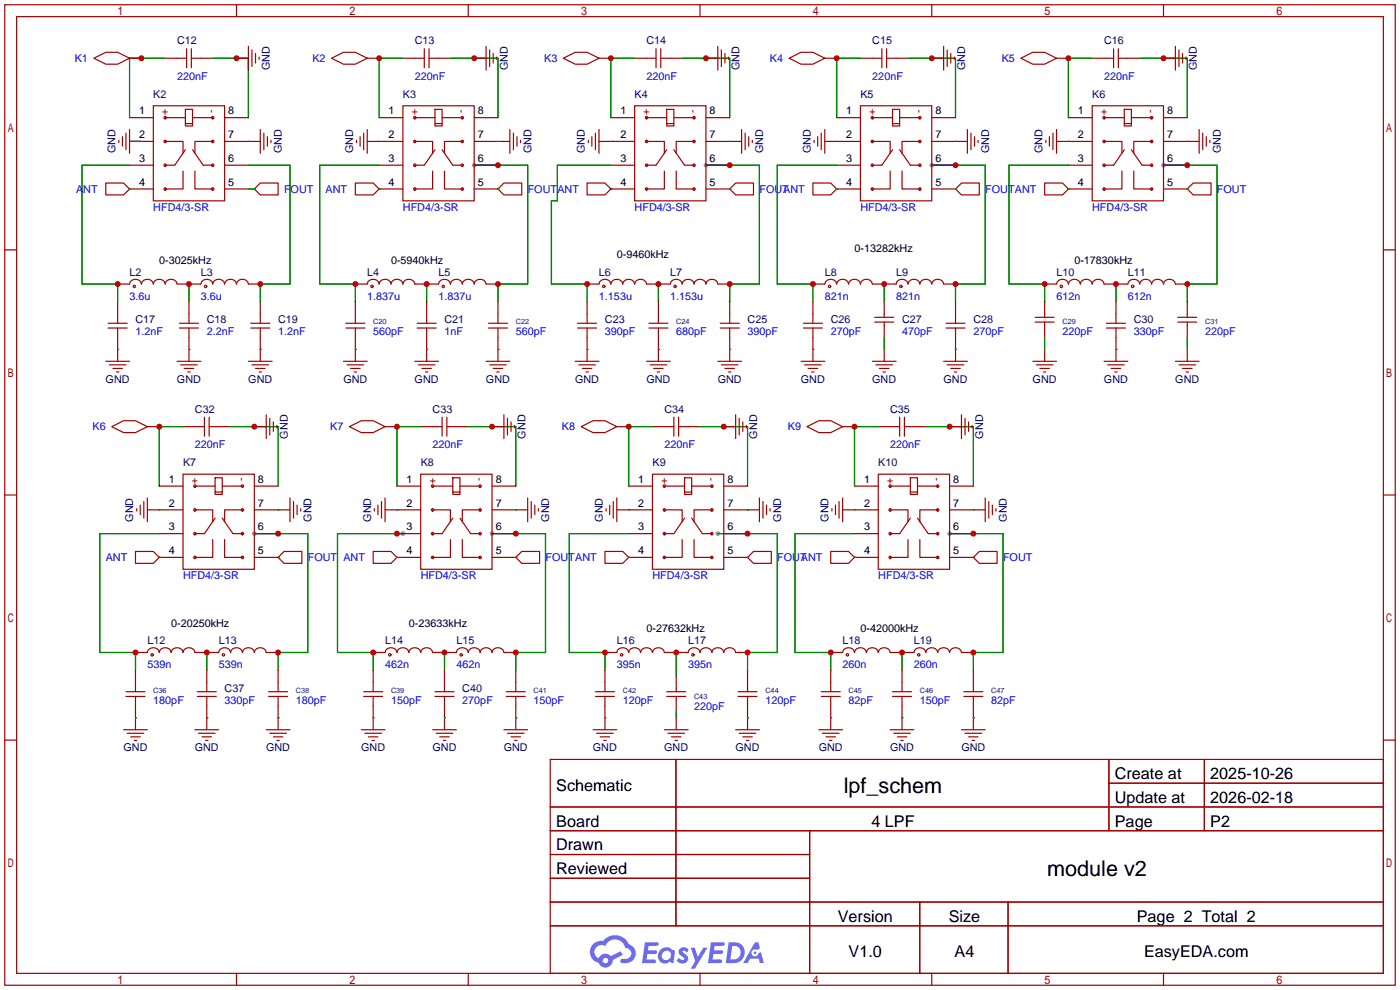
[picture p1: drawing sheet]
<svg xmlns="http://www.w3.org/2000/svg" width="299mm" height="212mm" viewBox="0 0 299 212" stroke-linecap="round" stroke-linejoin="round" font-family="sans-serif">
<g fill="#999">
<circle cx="101.3" cy="35.3" r=".51"/>
<circle cx="150.9" cy="35.3" r=".51"/>
<circle cx="199.1" cy="35.3" r=".51"/>
<circle cx="248.7" cy="35.3" r=".51"/>
<circle cx="54.4" cy="114" r=".51"/>
<circle cx="105.2" cy="114" r=".51"/>
<circle cx="86.1" cy="114" r=".51"/>
<circle cx="153.4" cy="114" r=".51"/>
<circle cx="202.9" cy="114" r=".51"/>
</g>
<g fill="none" stroke="#a10000" stroke-width=".25">
<path d="M1 1h297.2v209.6h-297.2zM3.6 3.6h292.1v204.4h-292.1zM50.5 1v2.6M100.1 1v2.6M149.6 1v2.6M199.1 1v2.6M248.7 1v2.6M1 53.4h2.6M295.7 53.4h2.5M1 105.8h2.6M295.7 105.8h2.5M1 158.2h2.6"/>
<path d="M295.7 158.2h2.5M117.6 162.3h178.1v45.7h-178.1zM117.6 172.5h178.1M117.6 177.5h178.1M144.5 162.3v35.6M173 177.5v30.5M237 162.3v15.2M237 167.4h58.7M257.4 162.3v15.2M117.6 182.6h55.4M117.6 192.8h178.1M117.6 187.7h55.4"/>
<path d="M117.6 197.9h178.1M196.6 192.8v15.2M215.4 192.8v15.2M50.5 208v2.6M100.1 208v2.6M149.6 208v2.6M199.1 208v2.6M248.7 208v2.6"/>
</g>
<g fill="#5487ff">
<path d="M145.3 202.7a1.3 1.3 0 0 1 1.9 .3l-.4 .6a.54 .54 0 0 0-.9-.2l.1 .2a1.34 1.34 0 0 1 .9 1.8 1.47 1.47 0 0 1-2.3-.1l.5-.6 .8 .5a.31 .31 0 0 0 .4-.3 .31 .31 0 0 0-.3-.4 1.12 1.12 0 0 1-.7-1.8z"/>
<path d="M147.6 202.5h.9l.6 2 1.2-2h.9l-2.7 4.6h-.9l1-1.7z"/>
<path d="M137.8 201.4h1.7a1.31 1.31 0 0 1 1.2 .2 .4 .4 0 0 1-.3 .5l-1.8 .1-.1 .9h1.6a.4 .4 0 0 1 .4 .4 .4 .4 0 0 1-.5 .4h-1.6l-.2 1.2h1.4a.46 .46 0 0 1 .5 0 .46 .46 0 0 1 .1 .5l-.4 .2h-2.6z"/>
<path d="M151.9 201.4h1.7a1.32 1.32 0 0 1 1.2 .2 .39 .39 0 0 1-.3 .5l-1.8 .1-.1 .9h1.6a.4 .4 0 0 1 .4 .4 .4 .4 0 0 1-.4 .4h-1.7l-.2 1.2h1.4a.46 .46 0 0 1 .5 0 .46 .46 0 0 1 .1 .5l-.4 .2h-2.6z"/>
<path d="M161.3 201.4h.8l.3 1.3-.6 .4a.75 .75 0 0 0-1.1 .3 .75 .75 0 0 0 .5 1 .75 .75 0 0 0 .9-.7l.5-.2 .6 2.3h-.8l-.3-.9h-1.8l-.5 .9h-1z"/>
<path d="M155.7 201.4l-.6 4.4h1.5a2.27 2.27 0 0 0 2.6-2.2 2.27 2.27 0 0 0-2.7-2.2zM156.5 202.1a1.5 1.5 0 0 1 1.8 1.6 1.5 1.5 0 0 1-1.9 1.4h-.3z"/>
<path d="M141.2 203a1.6 1.6 0 0 0-.3 2.3 1.6 1.6 0 0 0 2.3 .2l.7 .3 .3-2.4-.1-.3-.5-.1a1.58 1.58 0 0 0-2.4 0zM141.8 203.5a.98 .98 0 0 1 1.6 .4 .98 .98 0 0 1-1.1 1.3 .94 .94 0 0 1-.9-.7 .94 .94 0 0 1 .4-1z"/>
<path d="M126.8 201.8a2.37 2.37 0 0 0 1.1 4 1.54 1.54 0 0 0 1.8 1 1.54 1.54 0 0 0 1.2-1.6l2.2-1.1-.5-.8-2 1a1.57 1.57 0 0 0-2.7 .5 1.5 1.5 0 0 1-.7-2.1 1.5 1.5 0 0 1 2.2-.5 2.23 2.23 0 0 1 2.3-1.4 2.23 2.23 0 0 1 2 1.8 1.16 1.16 0 0 1 1.2 1.1 1.16 1.16 0 0 1-1.1 1.2h-.7a.47 .47 0 0 0-.5 .4 .47 .47 0 0 0 .4 .5 2.17 2.17 0 0 0 2.5-.9 2.17 2.17 0 0 0-.3-2.7l-.8-.4a3.2 3.2 0 0 0-5.5-.7l-1.1 .1zM128.8 205.3a.6 .6 0 0 1 1.2 0 .6 .6 0 0 1-1.2 0z"/>
<circle cx="161.4" cy="203.6" r=".28"/>
</g>
<g fill="none" stroke="#a10000" stroke-width=".25">
<path d="M20.1 12.4l2.5-1.2h2.5l2.6 1.2-2.6 1.3h-2.5zM27.7 12.4h2.5M35.3 12.4h4.6M39.9 10.4v4.1M40.9 12.4h4.6M40.9 10.4v4.1M50.5 12.4h2.6M53.1 9.9v5.1M53.8 10.7v3.5M54.6 11.4v2.1M55.4 12.2v.5M70.9 12.4l2.5-1.2h2.5l2.6 1.2-2.6 1.3h-2.5z"/>
<path d="M78.5 12.4h2.5M86.1 12.4h4.6M90.7 10.4v4.1M91.7 12.4h4.6M91.7 10.4v4.1M101.3 12.4h2.6M103.9 9.9v5.1M104.6 10.7v3.5M105.4 11.4v2.1M106.2 12.2v.5M120.4 12.4l2.5-1.2h2.6l2.5 1.2-2.5 1.3h-2.6zM128 12.4h2.6"/>
<path d="M135.6 12.4h4.6M140.2 10.4v4.1M141.2 12.4h4.6M141.2 10.4v4.1M150.9 12.4h2.5M153.4 9.9v5.1M154.2 10.7v3.5M154.9 11.4v2.1M155.7 12.2v.5M168.7 12.4l2.5-1.2h2.5l2.6 1.2-2.6 1.3h-2.5zM176.3 12.4h2.5M183.9 12.4h4.6"/>
<path d="M188.5 10.4v4.1M189.5 12.4h4.6M189.5 10.4v4.1M199.1 12.4h2.6M201.7 9.9v5.1M202.4 10.7v3.5M203.2 11.4v2.1M204 12.2v.5M218.2 12.4l2.5-1.2h2.6l2.5 1.2-2.5 1.3h-2.6zM225.8 12.4h2.5M233.4 12.4h4.6M238 10.4v4.1"/>
<path d="M239 12.4h4.6M239 10.4v4.1M248.7 12.4h2.5M251.2 9.9v5.1M252 10.7v3.5M252.7 11.4v2.1M253.5 12.2v.5M22.6 39.1h3.8l1.3 1.3-1.3 1.3h-3.8zM25.4 30v.5M26.2 29.2v2M26.9 28.4v3.6M27.7 30.2h5.1"/>
<path d="M27.7 27.7v5.1M27.7 35.3h5.1M27.7 25.1h5.1M32.8 22.6h15.2v20.3h-15.2zM35.3 30.2h3.8v2.6M35.3 25.1h4.3M39.1 36.6v3.8h-3.8M39.6 26.4v.5h1.5v-.5M39.6 23.4h1.5v3h-1.5zM39.6 32l-2.3 3.3h-2M41.1 32l2.3 3.3h2.1M41.1 25.1h4.4"/>
<path d="M41.7 36.6v3.8h3.8M45.5 30.2h-3.8v2.6M48 30.2h7.6M48 35.3h5.1M48 25.1h5.1M55.6 39.1h3.8v2.6h-3.8l-1.2-1.3zM55.6 27.7v5.1M56.4 28.4v3.6M57.1 29.2v2M57.9 30v.5M75.9 39.1h3.9l1.2 1.3-1.2 1.3h-3.9zM76.2 30v.5"/>
<path d="M77 29.2v2M77.7 28.4v3.6M78.5 30.2h7.6M78.5 27.7v5.1M81 35.3h5.1M81 25.1h5.1M86.1 22.6h15.2v20.3h-15.2zM88.6 30.2h3.9v2.6M88.6 25.1h4.4M92.5 36.6v3.8h-3.9M93 26.4v.5h1.5v-.5M93 23.4h1.5v3h-1.5z"/>
<path d="M93 32l-2.3 3.3h-2.1M94.5 32l2.3 3.3h2M94.5 25.1h4.3M95 36.6v3.8h3.8M98.8 30.2h-3.8v2.6M101.3 30.2h7.7M101.3 35.3h5.1M101.3 25.1h5.1M107.7 39.1h3.8v2.6h-3.8l-1.3-1.3zM109 27.7v5.1M109.7 28.4v3.6M110.5 29.2v2"/>
<path d="M111.3 30v.5M125.5 39.1h3.8l1.3 1.3-1.3 1.3h-3.8zM125.7 30v.5M126.5 29.2v2M127.3 28.4v3.6M128 30.2h7.6M128 27.7v5.1M130.6 35.3h5M130.6 25.1h5M135.6 22.6h15.3v20.3h-15.3zM138.2 30.2h3.8v2.6M138.2 25.1h4.3"/>
<path d="M142 36.6v3.8h-3.8M142.5 26.4v.5h1.5v-.5M142.5 23.4h1.5v3h-1.5zM142.5 32l-2.3 3.3h-2M144 32l2.3 3.3h2M144 25.1h4.3M144.5 36.6v3.8h3.8M148.3 30.2h-3.8v2.6M150.9 30.2h7.6M150.9 35.3h5.1M150.9 25.1h5.1M157.2 39.1h3.8v2.6h-3.8l-1.2-1.3z"/>
<path d="M158.5 27.7v5.1M159.3 28.4v3.6M160 29.2v2M160.8 30v.5M173.7 39.1h3.8l1.3 1.3-1.3 1.3h-3.8zM174 30v.5M174.8 29.2v2M175.5 28.4v3.6M176.3 30.2h7.6M176.3 27.7v5.1M178.8 35.3h5.1M178.8 25.1h5.1"/>
<path d="M183.9 22.6h15.2v20.3h-15.2zM186.4 30.2h3.8v2.6M186.4 25.1h4.4M190.2 36.6v3.8h-3.8M190.8 26.4v.5h1.5v-.5M190.8 23.4h1.5v3h-1.5zM190.8 32l-2.3 3.3h-2.1M192.3 32l2.3 3.3h2M192.3 25.1h4.3M192.8 36.6v3.8h3.8M196.6 30.2h-3.8v2.6M199.1 30.2h7.7"/>
<path d="M199.1 35.3h5.1M199.1 25.1h5.1M205.5 39.1h3.8v2.6h-3.8l-1.3-1.3zM206.8 27.7v5.1M207.5 28.4v3.6M208.3 29.2v2M209 30v.5M223.3 39.1h3.8l1.2 1.3-1.2 1.3h-3.8zM223.5 30v.5M224.3 29.2v2M225 28.4v3.6M225.8 30.2h7.6"/>
<path d="M225.8 27.7v5.1M228.3 35.3h5.1M228.3 25.1h5.1M233.4 22.6h15.3v20.3h-15.3zM236 30.2h3.8v2.6M236 25.1h4.3M239.8 36.6v3.8h-3.8M240.3 26.4v.5h1.5v-.5M240.3 23.4h1.5v3h-1.5zM240.3 32l-2.3 3.3h-2M241.8 32l2.3 3.3h2M241.8 25.1h4.3"/>
<path d="M242.3 36.6v3.8h3.8M246.1 30.2h-3.8v2.6M248.7 30.2h7.6M248.7 35.3h5M248.7 25.1h5M255 39.1h3.8v2.6h-3.8l-1.3-1.3zM256.3 27.7v5.1M257 28.4v3.6M257.8 29.2v2M258.6 30v.5M27.7 40.4h.1M27.7 40.4h5.1"/>
<path d="M48 40.4h5.1M54.4 40.4h.1M81 40.4h.1M81 40.4h5.1M101.3 40.4h5.1M106.4 40.4h.1M130.6 40.4h.1M130.6 40.4h5M150.9 40.4h5.1M156 40.4h.1M178.8 40.4h.1M178.8 40.4h5.1"/>
<path d="M199.1 40.4h5.1M204.2 40.4h.1M228.3 40.4h.1M228.3 40.4h5.1M248.7 40.4h5M253.7 40.4h.1M22.6 77.2h5.1M23.1 70.1h4.1M23.1 69.1h4.1M23.4 78h3.5M24.1 78.7h2.1M24.9 79.5h.5"/>
<path d="M25.1 60.7h2.6a1.3 1.3 0 0 1 1.3-1 1.3 1.3 0 0 1 1.2 1 1.3 1.3 0 0 1 1.3-1 1.3 1.3 0 0 1 1.3 1 1.3 1.3 0 0 1 1.2-1 1.3 1.3 0 0 1 1.3 1 1.3 1.3 0 0 1 1.3-1 1.3 1.3 0 0 1 1.2 1h5.1a1.3 1.3 0 0 1 1.3-1 1.3 1.3 0 0 1 1.3 1 1.3 1.3 0 0 1 1.2-1 1.3 1.3 0 0 1 1.3 1 1.3 1.3 0 0 1 1.3-1 1.3 1.3 0 0 1 1.2 1 1.3 1.3 0 0 1 1.3-1 1.3 1.3 0 0 1 1.3 1h2.5M25.1 64.5v4.6M25.1 70.1v7.1M37.8 77.2h5.1M38.4 70.1h4M38.4 69.1h4M38.6 78h3.6M39.4 78.7h2M40.1 79.5h.5M40.4 64.5v4.6M40.4 70.1v7.1M53.1 77.2h5.1"/>
<path d="M53.6 70.1h4.1M53.6 69.1h4.1M53.8 78h3.6M54.6 78.7h2M55.4 79.5h.5M55.6 64.5v4.6M55.6 70.1v7.1M73.4 77.2h5.1M73.9 70.1h4.1M73.9 69.1h4.1M74.2 78h3.5M74.9 78.7h2.1"/>
<path d="M75.7 79.5h.5M75.9 60.7h2.6a1.3 1.3 0 0 1 1.3-1 1.3 1.3 0 0 1 1.2 1 1.3 1.3 0 0 1 1.3-1 1.3 1.3 0 0 1 1.3 1 1.3 1.3 0 0 1 1.2-1 1.3 1.3 0 0 1 1.3 1 1.3 1.3 0 0 1 1.3-1 1.3 1.3 0 0 1 1.2 1h5.1a1.3 1.3 0 0 1 1.3-1 1.3 1.3 0 0 1 1.3 1 1.3 1.3 0 0 1 1.2-1 1.3 1.3 0 0 1 1.3 1 1.3 1.3 0 0 1 1.3-1 1.3 1.3 0 0 1 1.2 1 1.3 1.3 0 0 1 1.3-1 1.3 1.3 0 0 1 1.3 1h2.5M75.9 64.5v4.6M75.9 70.1v7.1M88.6 77.2h5.1M89.2 70.1h4M89.2 69.1h4M89.4 78h3.6M90.2 78.7h2M90.9 79.5h.5M91.2 64.5v4.6M91.2 70.1v7.1"/>
<path d="M103.9 77.2h5.1M104.4 70.1h4.1M104.4 69.1h4.1M104.6 78h3.6M105.4 78.7h2M106.2 79.5h.5M106.4 64.5v4.6M106.4 70.1v7.1M122.9 77.2h5.1M123.4 70.1h4.1M123.4 69.1h4.1M123.7 78h3.6"/>
<path d="M124.5 78.7h2M125.2 79.5h.5M125.5 60.7h2.5a1.3 1.3 0 0 1 1.3-1 1.3 1.3 0 0 1 1.3 1 1.3 1.3 0 0 1 1.2-1 1.3 1.3 0 0 1 1.3 1 1.3 1.3 0 0 1 1.3-1 1.3 1.3 0 0 1 1.2 1 1.3 1.3 0 0 1 1.3-1 1.3 1.3 0 0 1 1.3 1h5.1a1.3 1.3 0 0 1 1.2-1 1.3 1.3 0 0 1 1.3 1 1.3 1.3 0 0 1 1.3-1 1.3 1.3 0 0 1 1.2 1 1.3 1.3 0 0 1 1.3-1 1.3 1.3 0 0 1 1.3 1 1.3 1.3 0 0 1 1.2-1 1.3 1.3 0 0 1 1.3 1h2.6M125.5 64.5v4.6M125.5 70.1v7.1M138.2 77.2h5.1M138.7 70.1h4M138.7 69.1h4M138.9 78h3.6M139.7 78.7h2M140.5 79.5h.5M140.7 64.5v4.6"/>
<path d="M140.7 70.1v7.1M153.4 77.2h5.1M153.9 70.1h4.1M153.9 69.1h4.1M154.2 78h3.5M154.9 78.7h2.1M155.7 79.5h.5M156 64.5v4.6M156 70.1v7.1M171.2 77.2h5.1M171.7 70.1h4.1M171.7 69.1h4.1"/>
<path d="M172 78h3.5M172.7 78.7h2.1M173.5 79.5h.5M173.7 60.7h2.6a1.3 1.3 0 0 1 1.2-1 1.3 1.3 0 0 1 1.3 1 1.3 1.3 0 0 1 1.3-1 1.3 1.3 0 0 1 1.3 1 1.3 1.3 0 0 1 1.2-1 1.3 1.3 0 0 1 1.3 1 1.3 1.3 0 0 1 1.3-1 1.3 1.3 0 0 1 1.2 1h5.1a1.3 1.3 0 0 1 1.3-1 1.3 1.3 0 0 1 1.3 1 1.3 1.3 0 0 1 1.2-1 1.3 1.3 0 0 1 1.3 1 1.3 1.3 0 0 1 1.3-1 1.3 1.3 0 0 1 1.2 1 1.3 1.3 0 0 1 1.3-1 1.3 1.3 0 0 1 1.3 1h2.5M173.7 64.5v4.6M173.7 70.1v7.1M186.4 77.2h5.1M186.9 68.8h4.1M186.9 67.8h4.1M187.2 78h3.6M188 78.7h2M188.7 79.5h.5"/>
<path d="M189 64.5v3.3M189 68.8v3.3M189 74.7v2.5M201.7 77.2h5.1M202.2 70.1h4M202.2 69.1h4M202.4 78h3.6M203.2 78.7h2M204 79.5h.5M204.2 64.5v4.6M204.2 70.1v7.1M220.7 77.2h5.1"/>
<path d="M221.2 68.8h4.1M221.2 67.8h4.1M221.5 78h3.5M222.2 78.7h2.1M223 79.5h.5M223.3 60.7h2.5a1.3 1.3 0 0 1 1.3-1 1.3 1.3 0 0 1 1.2 1 1.3 1.3 0 0 1 1.3-1 1.3 1.3 0 0 1 1.3 1 1.3 1.3 0 0 1 1.3-1 1.3 1.3 0 0 1 1.2 1 1.3 1.3 0 0 1 1.3-1 1.3 1.3 0 0 1 1.3 1h5a1.3 1.3 0 0 1 1.3-1 1.3 1.3 0 0 1 1.3 1 1.3 1.3 0 0 1 1.3-1 1.3 1.3 0 0 1 1.2 1 1.3 1.3 0 0 1 1.3-1 1.3 1.3 0 0 1 1.3 1 1.3 1.3 0 0 1 1.2-1 1.3 1.3 0 0 1 1.3 1h2.5M223.3 64.5v3.3M223.3 68.8v3.3M223.3 74.7v2.5M236 77.2h5M236.5 70.1h4M236.5 69.1h4"/>
<path d="M236.7 78h3.6M237.5 78.7h2M238.3 79.5h.5M238.5 64.5v4.6M238.5 70.1v7.1M251.2 77.2h5.1M251.7 68.8h4.1M251.7 67.8h4.1M252 78h3.5M252.7 78.7h2.1M253.5 79.5h.5M253.7 64.5v3.3"/>
<path d="M253.7 68.8v3.3M253.7 74.7v2.5M23.9 91.2l2.5-1.3h2.6l2.5 1.3-2.5 1.3h-2.6zM31.5 91.2h2.5M39.1 91.2h4.6M43.7 89.2v4M44.7 91.2h4.6M44.7 89.2v4M54.4 91.2h2.5M56.9 88.6v5.1M57.7 89.4v3.6M58.4 90.2v2"/>
<path d="M59.2 90.9v.5M74.7 91.2l2.5-1.3h2.6l2.5 1.3-2.5 1.3h-2.6zM82.3 91.2h2.5M89.9 91.2h4.6M94.5 89.2v4M95.5 91.2h4.6M95.5 89.2v4M105.2 91.2h2.5M107.7 88.6v5.1M108.5 89.4v3.6M109.2 90.2v2M110 90.9v.5"/>
<path d="M124.2 91.2l2.5-1.3h2.6l2.5 1.3-2.5 1.3h-2.6zM131.8 91.2h2.6M139.4 91.2h4.6M144 89.2v4M145 91.2h4.6M145 89.2v4M154.7 91.2h2.5M157.2 88.6v5.1M158 89.4v3.6M158.7 90.2v2M159.5 90.9v.5M172.5 91.2l2.5-1.3h2.5l2.6 1.3-2.6 1.3h-2.5z"/>
<path d="M180.1 91.2h2.5M187.7 91.2h4.6M192.3 89.2v4M193.3 91.2h4.6M193.3 89.2v4M202.9 91.2h2.6M205.5 88.6v5.1M206.2 89.4v3.6M207 90.2v2M207.8 90.9v.5M29 117.9h3.8l1.2 1.2-1.2 1.3h-3.8zM29.2 108.7v.5"/>
<path d="M30 107.9v2.1M30.7 107.2v3.5M31.5 109h7.6M31.5 106.4v5.1M34 119.1h.1M34 114h5.1M34 103.9h5.1M34 119.1h5.1M39.1 101.3h15.3v20.4h-15.3zM41.7 109h3.8v2.5M41.7 103.9h4.3M45.5 115.3v3.8h-3.8"/>
<path d="M46 105.2v.5h1.5v-.5M46 102.1h1.5v3.1h-1.5zM46 110.7l-2.3 3.3h-2M47.5 110.7l2.3 3.3h2M47.5 103.9h4.3M48 115.3v3.8h3.8M51.8 109h-3.8v2.5M54.4 109h7.6M54.4 114h5M54.4 103.9h5M54.4 119.1h5M59.4 119.1h.1"/>
<path d="M60.7 117.9h3.8v2.5h-3.8l-1.3-1.3zM62 106.4v5.1M62.7 107.2v3.5M63.5 107.9v2.1M64.3 108.7v.5M79.8 117.9h3.8l1.2 1.2-1.2 1.3h-3.8zM80 108.7v.5M80.8 107.9v2.1M81.5 107.2v3.5M82.3 109h7.6M82.3 106.4v5.1M84.8 119.1h.1"/>
<path d="M84.8 114h5.1M84.8 103.9h5.1M84.8 119.1h5.1M89.9 101.3h15.3v20.4h-15.3zM92.5 109h3.8v2.5M92.5 103.9h4.3M96.3 115.3v3.8h-3.8M96.8 105.2v.5h1.5v-.5M96.8 102.1h1.5v3.1h-1.5zM96.8 110.7l-2.3 3.3h-2M98.3 110.7l2.3 3.3h2M98.3 103.9h4.3"/>
<path d="M98.8 115.3v3.8h3.8M102.6 109h-3.8v2.5M105.2 109h7.6M105.2 114h5M105.2 103.9h5M105.2 119.1h5M110.2 119.1h.1M111.5 117.9h3.8v2.5h-3.8l-1.3-1.3zM112.8 106.4v5.1M113.5 107.2v3.5M114.3 107.9v2.1M115.1 108.7v.5"/>
<path d="M129.3 117.9h3.8l1.3 1.2-1.3 1.3h-3.8zM129.5 108.7v.5M130.3 107.9v2.1M131.1 107.2v3.5M131.8 109h7.6M131.8 106.4v5.1M134.4 119.1h.1M134.4 114h5M134.4 103.9h5M134.4 119.1h5M139.4 101.3h15.3v20.4h-15.3zM142 109h3.8v2.5"/>
<path d="M142 103.9h4.3M145.8 115.3v3.8h-3.8M146.3 105.2v.5h1.5v-.5M146.3 102.1h1.5v3.1h-1.5zM146.3 110.7l-2.3 3.3h-2M147.8 110.7l2.3 3.3h2M147.8 103.9h4.3M148.3 115.3v3.8h3.8M152.1 109h-3.8v2.5M154.7 109h7.6M154.7 114h5.1M154.7 103.9h5.1"/>
<path d="M154.7 119.1h5.1M159.8 119.1h.1M161 117.9h3.8v2.5h-3.8l-1.2-1.3zM162.3 106.4v5.1M163.1 107.2v3.5M163.8 107.9v2.1M164.6 108.7v.5M177.5 117.9h3.9l1.2 1.2-1.2 1.3h-3.9zM177.8 108.7v.5M178.6 107.9v2.1M179.3 107.2v3.5M180.1 109h7.6"/>
<path d="M180.1 106.4v5.1M182.6 119.1h.1M182.6 114h5.1M182.6 103.9h5.1M182.6 119.1h5.1M187.7 101.3h15.2v20.4h-15.2zM190.2 109h3.9v2.5M190.2 103.9h4.4M194.1 115.3v3.8h-3.9M194.6 105.2v.5h1.5v-.5M194.6 102.1h1.5v3.1h-1.5zM194.6 110.7l-2.3 3.3h-2.1"/>
<path d="M196.1 110.7l2.3 3.3h2M196.1 103.9h4.3M196.6 115.3v3.8h3.8M200.4 109h-3.8v2.5M202.9 109h7.7M202.9 114h5.1M202.9 103.9h5.1M202.9 119.1h5.1M208 119.1l1.3-1.2h3.8v2.5h-3.8zM208 119.1h.1M210.6 106.4v5.1M211.3 107.2v3.5"/>
<path d="M212.1 107.9v2.1M212.9 108.7v.5M29 139.4h2.5a1.3 1.3 0 0 1 1.3-1 1.3 1.3 0 0 1 1.2 1 1.3 1.3 0 0 1 1.3-1 1.3 1.3 0 0 1 1.3 1 1.3 1.3 0 0 1 1.2-1 1.3 1.3 0 0 1 1.3 1 1.3 1.3 0 0 1 1.3-1 1.3 1.3 0 0 1 1.3 1h5a1.3 1.3 0 0 1 1.3-1 1.3 1.3 0 0 1 1.3 1 1.3 1.3 0 0 1 1.2-1 1.3 1.3 0 0 1 1.3 1 1.3 1.3 0 0 1 1.3-1 1.3 1.3 0 0 1 1.3 1 1.3 1.3 0 0 1 1.2-1 1.3 1.3 0 0 1 1.3 1h2.5M79.8 139.4h2.5a1.3 1.3 0 0 1 1.3-1 1.3 1.3 0 0 1 1.2 1 1.3 1.3 0 0 1 1.3-1 1.3 1.3 0 0 1 1.3 1 1.3 1.3 0 0 1 1.2-1 1.3 1.3 0 0 1 1.3 1 1.3 1.3 0 0 1 1.3-1 1.3 1.3 0 0 1 1.3 1h5a1.3 1.3 0 0 1 1.3-1 1.3 1.3 0 0 1 1.3 1 1.3 1.3 0 0 1 1.2-1 1.3 1.3 0 0 1 1.3 1 1.3 1.3 0 0 1 1.3-1 1.3 1.3 0 0 1 1.3 1 1.3 1.3 0 0 1 1.2-1 1.3 1.3 0 0 1 1.3 1h2.5M129.3 139.4h2.5a1.3 1.3 0 0 1 1.3-1 1.3 1.3 0 0 1 1.3 1 1.3 1.3 0 0 1 1.2-1 1.3 1.3 0 0 1 1.3 1 1.3 1.3 0 0 1 1.3-1 1.3 1.3 0 0 1 1.2 1 1.3 1.3 0 0 1 1.3-1 1.3 1.3 0 0 1 1.3 1h5.1a1.3 1.3 0 0 1 1.2-1 1.3 1.3 0 0 1 1.3 1 1.3 1.3 0 0 1 1.3-1 1.3 1.3 0 0 1 1.2 1 1.3 1.3 0 0 1 1.3-1 1.3 1.3 0 0 1 1.3 1 1.3 1.3 0 0 1 1.3-1 1.3 1.3 0 0 1 1.2 1h2.6M177.5 139.4h2.6a1.3 1.3 0 0 1 1.3-1 1.3 1.3 0 0 1 1.2 1 1.3 1.3 0 0 1 1.3-1 1.3 1.3 0 0 1 1.3 1 1.3 1.3 0 0 1 1.2-1 1.3 1.3 0 0 1 1.3 1 1.3 1.3 0 0 1 1.3-1 1.3 1.3 0 0 1 1.2 1h5.1a1.3 1.3 0 0 1 1.3-1 1.3 1.3 0 0 1 1.3 1 1.3 1.3 0 0 1 1.2-1 1.3 1.3 0 0 1 1.3 1 1.3 1.3 0 0 1 1.3-1 1.3 1.3 0 0 1 1.2 1 1.3 1.3 0 0 1 1.3-1 1.3 1.3 0 0 1 1.3 1h2.5M26.4 156h5.1M26.9 147.8h4.1M26.9 148.8h4.1M27.2 156.7h3.5M27.9 157.5h2.1M28.7 158.2h.5"/>
<path d="M29 143.3v4.5M29 148.8v7.2M41.7 156h5M42.2 147.8h4M42.2 148.8h4M42.4 156.7h3.6M43.2 157.5h2M43.9 158.2h.5M44.2 143.3v4.5M44.2 148.8v7.2M56.9 156h5.1M57.4 147.8h4.1"/>
<path d="M57.4 148.8h4.1M57.7 156.7h3.5M58.4 157.5h2.1M59.2 158.2h.5M59.4 143.3v4.5M59.4 148.8v7.2M77.2 156h5.1M77.7 147.8h4.1M77.7 148.8h4.1M78 156.7h3.5M78.7 157.5h2.1M79.5 158.2h.5"/>
<path d="M79.8 143.3v4.5M79.8 148.8v7.2M92.5 156h5M93 147.8h4M93 148.8h4M93.2 156.7h3.6M94 157.5h2M94.7 158.2h.5M95 143.3v4.5M95 148.8v7.2M107.7 156h5.1M108.2 147.8h4.1"/>
<path d="M108.2 148.8h4.1M108.5 156.7h3.5M109.2 157.5h2.1M110 158.2h.5M110.2 143.3v4.5M110.2 148.8v7.2M126.7 156h5.1M127.3 147.8h4M127.3 148.8h4M127.5 156.7h3.6M128.3 157.5h2M129 158.2h.5"/>
<path d="M129.3 143.3v4.5M129.3 148.8v7.2M142 156h5.1M142.5 147.8h4.1M142.5 148.8h4.1M142.7 156.7h3.6M143.5 157.5h2M144.3 158.2h.5M144.5 144.5v3.3M144.5 148.8v3.3M144.5 153.4v2.6M157.2 156h5.1"/>
<path d="M157.7 147.8h4.1M157.7 148.8h4.1M158 156.7h3.5M158.7 157.5h2.1M159.5 158.2h.5M159.8 143.3v4.5M159.8 148.8v7.2M175 156h5.1M175.5 147.8h4.1M175.5 148.8h4.1M175.8 156.7h3.5M176.5 157.5h2.1"/>
<path d="M177.3 158.2h.5M177.5 143.3v4.5M177.5 148.8v7.2M190.2 156h5.1M190.8 147.8h4M190.8 148.8h4M191 156.7h3.6M191.8 157.5h2M192.5 158.2h.5M192.8 143.3v4.5M192.8 148.8v7.2M205.5 156h5.1"/>
<path d="M206 147.8h4.1M206 148.8h4.1M206.2 156.7h3.6M207 157.5h2M207.8 158.2h.5M208 143.3v4.5M208 148.8v7.2"/>
<circle cx="35.3" cy="30.2" r=".25"/>
<circle cx="35.3" cy="35.3" r=".25"/>
<circle cx="35.3" cy="25.1" r=".25"/>
<circle cx="45.5" cy="30.2" r=".25"/>
<circle cx="45.5" cy="35.3" r=".25"/>
<circle cx="45.5" cy="25.1" r=".25"/>
<circle cx="88.6" cy="30.2" r=".25"/>
<circle cx="88.6" cy="35.3" r=".25"/>
<circle cx="88.6" cy="25.1" r=".25"/>
<circle cx="98.8" cy="30.2" r=".25"/>
<circle cx="98.8" cy="35.3" r=".25"/>
<circle cx="98.8" cy="25.1" r=".25"/>
<circle cx="138.2" cy="30.2" r=".25"/>
<circle cx="138.2" cy="35.3" r=".25"/>
<circle cx="138.2" cy="25.1" r=".25"/>
<circle cx="148.3" cy="30.2" r=".25"/>
<circle cx="148.3" cy="35.3" r=".25"/>
<circle cx="148.3" cy="25.1" r=".25"/>
<circle cx="186.4" cy="30.2" r=".25"/>
<circle cx="186.4" cy="35.3" r=".25"/>
<circle cx="186.4" cy="25.1" r=".25"/>
<circle cx="196.6" cy="30.2" r=".25"/>
<circle cx="196.6" cy="35.3" r=".25"/>
<circle cx="196.6" cy="25.1" r=".25"/>
<circle cx="236" cy="30.2" r=".25"/>
<circle cx="236" cy="35.3" r=".25"/>
<circle cx="236" cy="25.1" r=".25"/>
<circle cx="246.1" cy="30.2" r=".25"/>
<circle cx="246.1" cy="35.3" r=".25"/>
<circle cx="246.1" cy="25.1" r=".25"/>
<circle cx="35.3" cy="40.4" r=".25"/>
<circle cx="45.5" cy="40.4" r=".25"/>
<circle cx="88.6" cy="40.4" r=".25"/>
<circle cx="98.8" cy="40.4" r=".25"/>
<circle cx="138.2" cy="40.4" r=".25"/>
<circle cx="148.3" cy="40.4" r=".25"/>
<circle cx="186.4" cy="40.4" r=".25"/>
<circle cx="196.6" cy="40.4" r=".25"/>
<circle cx="236" cy="40.4" r=".25"/>
<circle cx="246.1" cy="40.4" r=".25"/>
<circle cx="28.7" cy="61.2" r=".25"/>
<circle cx="43.9" cy="61.2" r=".25"/>
<circle cx="79.5" cy="61.2" r=".25"/>
<circle cx="94.7" cy="61.2" r=".25"/>
<circle cx="129" cy="61.2" r=".25"/>
<circle cx="144.3" cy="61.2" r=".25"/>
<circle cx="177.3" cy="61.2" r=".25"/>
<circle cx="192.5" cy="61.2" r=".25"/>
<circle cx="226.8" cy="61.2" r=".25"/>
<circle cx="242.1" cy="61.2" r=".25"/>
<circle cx="41.7" cy="119.1" r=".25"/>
<circle cx="41.7" cy="114" r=".25"/>
<circle cx="41.7" cy="109" r=".25"/>
<circle cx="41.7" cy="103.9" r=".25"/>
<circle cx="51.8" cy="119.1" r=".25"/>
<circle cx="51.8" cy="103.9" r=".25"/>
<circle cx="51.8" cy="109" r=".25"/>
<circle cx="51.8" cy="114" r=".25"/>
<circle cx="92.5" cy="119.1" r=".25"/>
<circle cx="92.5" cy="114" r=".25"/>
<circle cx="92.5" cy="103.9" r=".25"/>
<circle cx="92.5" cy="109" r=".25"/>
<circle cx="102.6" cy="119.1" r=".25"/>
<circle cx="102.6" cy="109" r=".25"/>
<circle cx="102.6" cy="114" r=".25"/>
<circle cx="102.6" cy="103.9" r=".25"/>
<circle cx="142" cy="119.1" r=".25"/>
<circle cx="142" cy="109" r=".25"/>
<circle cx="142" cy="103.9" r=".25"/>
<circle cx="142" cy="114" r=".25"/>
<circle cx="152.1" cy="119.1" r=".25"/>
<circle cx="152.1" cy="114" r=".25"/>
<circle cx="152.1" cy="103.9" r=".25"/>
<circle cx="152.1" cy="109" r=".25"/>
<circle cx="190.2" cy="119.1" r=".25"/>
<circle cx="190.2" cy="114" r=".25"/>
<circle cx="190.2" cy="103.9" r=".25"/>
<circle cx="190.2" cy="109" r=".25"/>
<circle cx="200.4" cy="119.1" r=".25"/>
<circle cx="200.4" cy="103.9" r=".25"/>
<circle cx="200.4" cy="109" r=".25"/>
<circle cx="200.4" cy="114" r=".25"/>
<circle cx="32.5" cy="140" r=".25"/>
<circle cx="47.8" cy="140" r=".25"/>
<circle cx="83.3" cy="140" r=".25"/>
<circle cx="98.6" cy="140" r=".25"/>
<circle cx="132.8" cy="140" r=".25"/>
<circle cx="148.1" cy="140" r=".25"/>
<circle cx="181.1" cy="140" r=".25"/>
<circle cx="196.3" cy="140" r=".25"/>
</g>
<g fill="none" stroke="#008700" stroke-width=".25">
<path d="M35.3 12.4h-7.6v12.7M45.5 12.4h7.6v12.7M86.1 12.4h-5.1v12.7M96.3 12.4h10.1v12.7M135.6 12.4h-5v12.7M145.8 12.4h10.2v12.7M183.9 12.4h-5.1v12.7M194.1 12.4h10.1v12.7M233.4 12.4h-5.1v12.7M243.6 12.4h10.1v12.7M27.7 35.3h-10.2v25.4h7.6v3.8M27.7 30.2h2.5"/>
<path d="M53.1 30.2h.1M53.1 35.3h8.9v25.4h-6.4v3.8M81 30.2h.1M81 35.3h-12.7v25.4h7.6v3.8M101.3 35.3h11.5v25.4h-6.4v3.8M106.4 30.2h.1M130.6 30.2h.1M130.6 35.3h-11.5v7.6h-1.2v17.8h7.6v3.8M150.9 35.3h11.4v25.4h-6.3v3.8M156 30.2h.1M178.8 30.2h.1M178.8 35.3h-12.7v25.4h7.6v3.8"/>
<path d="M199.1 35.3h11.5v25.4h-6.4v3.8M204.2 30.2h.1M228.3 30.2h.1M228.3 35.3h-12.7v25.4h7.7v3.8M248.7 35.3h11.4v25.4h-6.4v3.8M253.7 30.2h.1M27.7 40.4h.1M53.1 40.4h1.3M81 40.4h.1M106.4 40.4h.1M130.6 40.4h.1M156 40.4h.1"/>
<path d="M178.8 40.4h.1M204.2 40.4h.1M228.3 40.4h.1M253.7 40.4h.1M25.1 74.7h.1M40.4 74.7h.1M40.4 60.7v3.8M55.6 74.7h.1M75.9 74.7h.1M91.2 74.7h.1M91.2 60.7v3.8M106.4 74.7h.1"/>
<path d="M125.5 74.7h.1M140.7 74.7h.1M140.7 60.7v3.8M156 74.7h.1M173.7 74.7h.1M189 60.7v3.8M189 72.1v2.6M204.2 74.7h.1M223.3 72.1v2.6M238.5 74.7h.1M238.5 60.7v3.8M253.7 72.1v2.6"/>
<path d="M39.1 91.2h-5.1v12.7M49.3 91.2h10.1v12.7M89.9 91.2h-5.1v12.7M100.1 91.2h10.1v12.7M139.4 91.2h-5v12.7M149.6 91.2h10.2v12.7M187.7 91.2h-5.1v12.7M197.9 91.2h10.1v12.7M34 119.1h.1M34 109h.1M34 114h-12.7v25.4h7.7v3.9M54.4 114h11.4v25.4h-6.4v3.9"/>
<path d="M59.4 119.1h.1M59.4 109h.1M84.8 119.1h.1M84.8 109h.1M86.1 114h-14v25.4h7.7v3.9M105.2 114h11.4v25.4h-6.4v3.9M110.2 109h.1M110.2 119.1h.1M134.4 119.1h.1M134.4 109h.1M134.4 114h-12.7v25.4h7.6v3.9M153.4 114h12.7v25.4h-6.3v3.9"/>
<path d="M159.8 119.1h.1M159.8 109h.1M182.6 119.1h.1M182.6 109h.1M182.6 114h-12.7v25.4h7.6v3.9M202.9 114h11.5v25.4h-6.4v3.9M208 109h.1M208 119.1h.1M44.2 139.4v3.9M95 139.4v3.9M144.5 139.4v5.1M192.8 139.4v3.9"/>
<path d="M29 153.4h.1M44.2 153.4h.1M59.4 153.4h.1M79.8 153.4h.1M95 153.4h.1M110.2 153.4h.1M129.3 153.4h.1M144.5 152.1v1.3M159.8 153.4h.1M177.5 153.4h.1M192.8 153.4h.1M208 153.4h.1"/>
</g>
<g fill="#c00">
<circle cx="40.4" cy="60.7" r=".63"/>
<circle cx="55.6" cy="60.7" r=".63"/>
<circle cx="30.2" cy="12.4" r=".63"/>
<circle cx="50.5" cy="12.4" r=".63"/>
<circle cx="25.1" cy="60.7" r=".63"/>
<circle cx="91.2" cy="60.7" r=".63"/>
<circle cx="106.4" cy="60.7" r=".63"/>
<circle cx="106.4" cy="35.3" r=".63"/>
<circle cx="81" cy="12.4" r=".63"/>
<circle cx="101.3" cy="12.4" r=".63"/>
<circle cx="75.9" cy="60.7" r=".63"/>
<circle cx="140.7" cy="60.7" r=".63"/>
<circle cx="156" cy="60.7" r=".63"/>
<circle cx="156" cy="35.3" r=".63"/>
<circle cx="130.6" cy="12.4" r=".63"/>
<circle cx="150.9" cy="12.4" r=".63"/>
<circle cx="125.5" cy="60.7" r=".63"/>
<circle cx="189" cy="60.7" r=".63"/>
<circle cx="204.2" cy="60.7" r=".63"/>
<circle cx="204.2" cy="35.3" r=".63"/>
<circle cx="178.8" cy="12.4" r=".63"/>
<circle cx="199.1" cy="12.4" r=".63"/>
<circle cx="173.7" cy="60.7" r=".63"/>
<circle cx="238.5" cy="60.7" r=".63"/>
<circle cx="253.7" cy="60.7" r=".63"/>
<circle cx="253.7" cy="35.3" r=".63"/>
<circle cx="228.3" cy="12.4" r=".63"/>
<circle cx="248.7" cy="12.4" r=".63"/>
<circle cx="223.3" cy="60.7" r=".63"/>
<circle cx="44.2" cy="139.4" r=".63"/>
<circle cx="59.4" cy="139.4" r=".63"/>
<circle cx="59.4" cy="114" r=".63"/>
<circle cx="34" cy="91.2" r=".63"/>
<circle cx="54.4" cy="91.2" r=".63"/>
<circle cx="29" cy="139.4" r=".63"/>
<circle cx="95" cy="139.4" r=".63"/>
<circle cx="110.2" cy="139.4" r=".63"/>
<circle cx="110.2" cy="114" r=".63"/>
<circle cx="84.8" cy="91.2" r=".63"/>
<circle cx="105.2" cy="91.2" r=".63"/>
<circle cx="79.8" cy="139.4" r=".63"/>
<circle cx="84.8" cy="114" r=".63"/>
<circle cx="144.5" cy="139.4" r=".63"/>
<circle cx="159.8" cy="139.4" r=".63"/>
<circle cx="159.8" cy="114" r=".63"/>
<circle cx="134.4" cy="91.2" r=".63"/>
<circle cx="154.7" cy="91.2" r=".63"/>
<circle cx="129.3" cy="139.4" r=".63"/>
<circle cx="192.8" cy="139.4" r=".63"/>
<circle cx="208" cy="139.4" r=".63"/>
<circle cx="208" cy="114" r=".63"/>
<circle cx="182.6" cy="91.2" r=".63"/>
<circle cx="202.9" cy="91.2" r=".63"/>
<circle cx="177.5" cy="139.4" r=".63"/>
</g>
<g font-size="4.6">
<text x="180.3" y="169.4">lpf_schem</text>
<text x="223.8" y="187.2">module v2</text>
</g>
<g font-size="3.5">
<text x="238.3" y="166.5">Create at</text>
<text x="258.7" y="166.5">2025-10-26</text>
<text x="118.9" y="169.1">Schematic</text>
<text x="238.3" y="171.6">Update at</text>
<text x="258.7" y="171.6">2026-02-18</text>
<text x="118.9" y="176.7">Board</text>
<text x="186.2" y="176.7">4 LPF</text>
<text x="238.3" y="176.7">Page</text>
<text x="258.7" y="176.7">P2</text>
<text x="118.9" y="181.8">Drawn</text>
<text x="118.9" y="186.8">Reviewed</text>
<text x="179.1" y="197">Version</text>
<text x="202.8" y="197">Size</text>
<text x="243" y="197">Page 2 Total 2</text>
<text x="181.4" y="204.6">V1.0</text>
<text x="204" y="204.6">A4</text>
<text x="244.5" y="204.6">EasyEDA.com</text>
</g>
<g font-size="2.3" fill="#000080">
<text x="37.8" y="9.4">C12</text>
<text x="88.6" y="9.4">C13</text>
<text x="138.2" y="9.4">C14</text>
<text x="186.4" y="9.4">C15</text>
<text x="236" y="9.4">C16</text>
<text x="57.7" y="15" transform="rotate(-90 57.7 15)">GND</text>
<text x="108.5" y="15" transform="rotate(-90 108.5 15)">GND</text>
<text x="158" y="15" transform="rotate(-90 158 15)">GND</text>
<text x="206.3" y="15" transform="rotate(-90 206.3 15)">GND</text>
<text x="255.8" y="15" transform="rotate(-90 255.8 15)">GND</text>
<text x="32.8" y="20.9">K2</text>
<text x="86.1" y="20.9">K3</text>
<text x="135.6" y="20.9">K4</text>
<text x="183.9" y="20.9">K5</text>
<text x="233.4" y="20.9">K6</text>
<text x="24.7" y="32.8" transform="rotate(-90 24.7 32.8)">GND</text>
<text x="60.2" y="32.8" transform="rotate(-90 60.2 32.8)">GND</text>
<text x="75.5" y="32.8" transform="rotate(-90 75.5 32.8)">GND</text>
<text x="113.6" y="32.8" transform="rotate(-90 113.6 32.8)">GND</text>
<text x="125" y="32.8" transform="rotate(-90 125 32.8)">GND</text>
<text x="163.1" y="32.8" transform="rotate(-90 163.1 32.8)">GND</text>
<text x="173.3" y="32.8" transform="rotate(-90 173.3 32.8)">GND</text>
<text x="211.4" y="32.8" transform="rotate(-90 211.4 32.8)">GND</text>
<text x="222.8" y="32.8" transform="rotate(-90 222.8 32.8)">GND</text>
<text x="260.9" y="32.8" transform="rotate(-90 260.9 32.8)">GND</text>
<text x="27.7" y="59">L2</text>
<text x="42.9" y="59">L3</text>
<text x="78.5" y="59">L4</text>
<text x="93.7" y="59">L5</text>
<text x="128" y="59">L6</text>
<text x="143.3" y="59">L7</text>
<text x="176.3" y="59">L8</text>
<text x="191.5" y="59">L9</text>
<text x="225.8" y="59">L10</text>
<text x="241" y="59">L11</text>
<text x="29" y="69.1">C17</text>
<text x="44.2" y="69.1">C18</text>
<text x="59.4" y="69.1">C19</text>
<text x="95" y="69.1">C21</text>
<text x="129.3" y="69.1">C23</text>
<text x="159.8" y="69.1">C25</text>
<text x="177.5" y="69.1">C26</text>
<text x="192.8" y="69.1">C27</text>
<text x="208" y="69.1">C28</text>
<text x="242.3" y="69.1">C30</text>
<text x="22.6" y="81.8">GND</text>
<text x="37.8" y="81.8">GND</text>
<text x="53.1" y="81.8">GND</text>
<text x="73.4" y="81.8">GND</text>
<text x="88.6" y="81.8">GND</text>
<text x="103.9" y="81.8">GND</text>
<text x="122.9" y="81.8">GND</text>
<text x="138.2" y="81.8">GND</text>
<text x="153.4" y="81.8">GND</text>
<text x="171.2" y="81.8">GND</text>
<text x="186.4" y="81.8">GND</text>
<text x="201.7" y="81.8">GND</text>
<text x="220.7" y="81.8">GND</text>
<text x="235.9" y="81.8">GND</text>
<text x="251.2" y="81.8">GND</text>
<text x="41.7" y="88.2">C32</text>
<text x="92.5" y="88.2">C33</text>
<text x="142" y="88.2">C34</text>
<text x="190.2" y="88.2">C35</text>
<text x="61.5" y="93.8" transform="rotate(-90 61.5 93.8)">GND</text>
<text x="112.3" y="93.8" transform="rotate(-90 112.3 93.8)">GND</text>
<text x="161.8" y="93.8" transform="rotate(-90 161.8 93.8)">GND</text>
<text x="210.1" y="93.8" transform="rotate(-90 210.1 93.8)">GND</text>
<text x="39.1" y="99.6">K7</text>
<text x="89.9" y="99.6">K8</text>
<text x="139.4" y="99.6">K9</text>
<text x="187.7" y="99.6">K10</text>
<text x="28.5" y="111.5" transform="rotate(-90 28.5 111.5)">GND</text>
<text x="66.6" y="111.5" transform="rotate(-90 66.6 111.5)">GND</text>
<text x="79.3" y="111.5" transform="rotate(-90 79.3 111.5)">GND</text>
<text x="117.4" y="111.5" transform="rotate(-90 117.4 111.5)">GND</text>
<text x="128.8" y="111.5" transform="rotate(-90 128.8 111.5)">GND</text>
<text x="166.9" y="111.5" transform="rotate(-90 166.9 111.5)">GND</text>
<text x="177.1" y="111.5" transform="rotate(-90 177.1 111.5)">GND</text>
<text x="215.2" y="111.5" transform="rotate(-90 215.2 111.5)">GND</text>
<text x="31.5" y="137.7">L12</text>
<text x="46.7" y="137.7">L13</text>
<text x="82.3" y="137.7">L14</text>
<text x="97.5" y="137.7">L15</text>
<text x="131.8" y="137.7">L16</text>
<text x="147.1" y="137.7">L17</text>
<text x="180.1" y="137.7">L18</text>
<text x="195.3" y="137.7">L19</text>
<text x="48" y="147.9">C37</text>
<text x="98.8" y="147.9">C40</text>
<text x="26.4" y="160.6">GND</text>
<text x="41.6" y="160.6">GND</text>
<text x="56.9" y="160.6">GND</text>
<text x="77.2" y="160.6">GND</text>
<text x="92.4" y="160.6">GND</text>
<text x="107.7" y="160.6">GND</text>
<text x="126.7" y="160.6">GND</text>
<text x="142" y="160.6">GND</text>
<text x="157.2" y="160.6">GND</text>
<text x="175" y="160.6">GND</text>
<text x="190.2" y="160.6">GND</text>
<text x="205.5" y="160.6">GND</text>
</g>
<g font-size="2.3" fill="#00f">
<text x="16" y="13.3">K1</text>
<text x="37.8" y="17.1">220nF</text>
<text x="66.8" y="13.3">K2</text>
<text x="88.6" y="17.1">220nF</text>
<text x="116.3" y="13.3">K3</text>
<text x="138.2" y="17.1">220nF</text>
<text x="164.6" y="13.3">K4</text>
<text x="186.4" y="17.1">220nF</text>
<text x="214.1" y="13.3">K5</text>
<text x="236" y="17.1">220nF</text>
<text x="16.2" y="41.3">ANT</text>
<text x="60.7" y="41.2">FOUT</text>
<text x="69.6" y="41.3">ANT</text>
<text x="112.8" y="41.2">FOUTANT</text>
<text x="162.3" y="41.2">FOUT</text>
<text x="167.4" y="41.3">ANT</text>
<text x="210.6" y="41.2">FOUTANT</text>
<text x="260.1" y="41.2">FOUT</text>
<text x="32.8" y="45">HFD4/3-SR</text>
<text x="86.1" y="45">HFD4/3-SR</text>
<text x="135.6" y="45">HFD4/3-SR</text>
<text x="183.9" y="45">HFD4/3-SR</text>
<text x="233.4" y="45">HFD4/3-SR</text>
<text x="27.7" y="64.1">3.6u</text>
<text x="42.9" y="64.1">3.6u</text>
<text x="78.5" y="64.1">1.837u</text>
<text x="93.7" y="64.1">1.837u</text>
<text x="128" y="64.1">1.153u</text>
<text x="143.3" y="64.1">1.153u</text>
<text x="176.3" y="64.1">821n</text>
<text x="191.5" y="64.1">821n</text>
<text x="225.8" y="64.1">612n</text>
<text x="241" y="64.1">612n</text>
<text x="29" y="71.7">1.2nF</text>
<text x="44.2" y="71.7">2.2nF</text>
<text x="59.4" y="71.7">1.2nF</text>
<text x="79.8" y="71.7">560pF</text>
<text x="95" y="71.7">1nF</text>
<text x="110.2" y="71.7">560pF</text>
<text x="129.3" y="71.7">390pF</text>
<text x="144.5" y="71.7">680pF</text>
<text x="159.8" y="71.7">390pF</text>
<text x="177.5" y="71.7">270pF</text>
<text x="192.8" y="71.7">470pF</text>
<text x="208" y="71.7">270pF</text>
<text x="227.1" y="71.7">220pF</text>
<text x="242.3" y="71.7">330pF</text>
<text x="257.6" y="71.7">220pF</text>
<text x="19.8" y="92">K6</text>
<text x="41.7" y="95.8">220nF</text>
<text x="70.6" y="92">K7</text>
<text x="92.5" y="95.8">220nF</text>
<text x="120.1" y="92">K8</text>
<text x="142" y="95.8">220nF</text>
<text x="168.4" y="92">K9</text>
<text x="190.2" y="95.8">220nF</text>
<text x="22.6" y="120">ANT</text>
<text x="65.8" y="119.9">FOUT</text>
<text x="73.4" y="120">ANT</text>
<text x="116.6" y="119.9">FOUTANT</text>
<text x="166.1" y="119.9">FOUT</text>
<text x="171.2" y="120">ANT</text>
<text x="214.4" y="119.9">FOUT</text>
<text x="39.1" y="123.7">HFD4/3-SR</text>
<text x="89.9" y="123.7">HFD4/3-SR</text>
<text x="139.4" y="123.7">HFD4/3-SR</text>
<text x="187.7" y="123.7">HFD4/3-SR</text>
<text x="31.5" y="142.8">539n</text>
<text x="46.7" y="142.8">539n</text>
<text x="82.3" y="142.8">462n</text>
<text x="97.5" y="142.8">462n</text>
<text x="131.8" y="142.8">395n</text>
<text x="147.1" y="142.8">395n</text>
<text x="180.1" y="142.8">260n</text>
<text x="195.3" y="142.8">260n</text>
<text x="32.8" y="150.4">180pF</text>
<text x="48" y="150.4">330pF</text>
<text x="63.2" y="150.4">180pF</text>
<text x="83.6" y="150.4">150pF</text>
<text x="98.8" y="150.4">270pF</text>
<text x="114" y="150.4">150pF</text>
<text x="133.1" y="150.4">120pF</text>
<text x="148.3" y="151.7">220pF</text>
<text x="163.6" y="150.4">120pF</text>
<text x="181.4" y="150.4">82pF</text>
<text x="196.6" y="150.4">150pF</text>
<text x="211.8" y="150.4">82pF</text>
</g>
<g font-size="2.3">
<text x="29.7" y="29.5">2</text>
<text x="29.7" y="24.4">1</text>
<text x="48.8" y="24.4">8</text>
<text x="48.8" y="29.5">7</text>
<text x="83.1" y="29.5">2</text>
<text x="83.1" y="24.4">1</text>
<text x="102.1" y="24.4">8</text>
<text x="102.1" y="29.5">7</text>
<text x="132.6" y="29.5">2</text>
<text x="132.6" y="24.4">1</text>
<text x="151.7" y="24.4">8</text>
<text x="151.7" y="29.5">7</text>
<text x="180.9" y="29.5">2</text>
<text x="180.9" y="24.4">1</text>
<text x="199.9" y="24.4">8</text>
<text x="199.9" y="29.5">7</text>
<text x="230.4" y="29.5">2</text>
<text x="230.4" y="24.4">1</text>
<text x="249.4" y="24.4">8</text>
<text x="249.4" y="29.5">7</text>
<text x="29.7" y="34.6">3</text>
<text x="48.8" y="34.6">6</text>
<text x="83.1" y="34.6">3</text>
<text x="102.1" y="34.6">6</text>
<text x="132.6" y="34.6">3</text>
<text x="151.7" y="34.6">6</text>
<text x="180.9" y="34.6">3</text>
<text x="199.9" y="34.6">6</text>
<text x="230.4" y="34.6">3</text>
<text x="249.4" y="34.6">6</text>
<text x="29.7" y="39.7">4</text>
<text x="48.8" y="39.7">5</text>
<text x="83.1" y="39.7">4</text>
<text x="102.1" y="39.7">5</text>
<text x="132.6" y="39.7">4</text>
<text x="151.7" y="39.7">5</text>
<text x="180.9" y="39.7">4</text>
<text x="199.9" y="39.7">5</text>
<text x="230.4" y="39.7">4</text>
<text x="249.4" y="39.7">5</text>
<text x="182.6" y="53.9">0-13282kHz</text>
<text x="34" y="56.4">0-3025kHz</text>
<text x="83.6" y="56.4">0-5940kHz</text>
<text x="131.8" y="55.2">0-9460kHz</text>
<text x="229.6" y="56.4">0-17830kHz</text>
<text x="36.1" y="103.2">1</text>
<text x="55.1" y="103.2">8</text>
<text x="86.9" y="103.2">1</text>
<text x="105.9" y="103.2">8</text>
<text x="136.4" y="103.2">1</text>
<text x="155.5" y="103.2">8</text>
<text x="184.7" y="103.2">1</text>
<text x="203.7" y="103.2">8</text>
<text x="36.1" y="113.3">3</text>
<text x="36.1" y="108.2">2</text>
<text x="55.1" y="108.2">7</text>
<text x="55.1" y="113.3">6</text>
<text x="86.9" y="113.3">3</text>
<text x="86.9" y="108.2">2</text>
<text x="105.9" y="108.2">7</text>
<text x="105.9" y="113.3">6</text>
<text x="136.4" y="113.3">3</text>
<text x="136.4" y="108.2">2</text>
<text x="155.5" y="108.2">7</text>
<text x="155.5" y="113.3">6</text>
<text x="184.7" y="113.3">3</text>
<text x="184.7" y="108.2">2</text>
<text x="203.7" y="108.2">7</text>
<text x="203.7" y="113.3">6</text>
<text x="36.1" y="118.4">4</text>
<text x="55.1" y="118.4">5</text>
<text x="86.9" y="118.4">4</text>
<text x="105.9" y="118.4">5</text>
<text x="136.4" y="118.4">4</text>
<text x="155.5" y="118.4">5</text>
<text x="184.7" y="118.4">4</text>
<text x="203.7" y="118.4">5</text>
<text x="36.6" y="133.9">0-20250kHz</text>
<text x="87.4" y="133.9">0-23633kHz</text>
<text x="138.2" y="135.2">0-27632kHz</text>
<text x="183.9" y="135.2">0-42000kHz</text>
</g>
<g font-size="2.2" fill="#a00000">
<text x="36" y="24.7" transform="rotate(-90 36 24.7)">+</text>
<text x="45.9" y="24.1" transform="rotate(-90 45.9 24.1)">-</text>
<text x="89.3" y="24.7" transform="rotate(-90 89.3 24.7)">+</text>
<text x="99.2" y="24.1" transform="rotate(-90 99.2 24.1)">-</text>
<text x="138.8" y="24.7" transform="rotate(-90 138.8 24.7)">+</text>
<text x="148.7" y="24.1" transform="rotate(-90 148.7 24.1)">-</text>
<text x="187.1" y="24.7" transform="rotate(-90 187.1 24.7)">+</text>
<text x="197" y="24.1" transform="rotate(-90 197 24.1)">-</text>
<text x="236.6" y="24.7" transform="rotate(-90 236.6 24.7)">+</text>
<text x="246.5" y="24.1" transform="rotate(-90 246.5 24.1)">-</text>
<text x="42.3" y="103.4" transform="rotate(-90 42.3 103.4)">+</text>
<text x="52.2" y="102.9" transform="rotate(-90 52.2 102.9)">-</text>
<text x="93.1" y="103.4" transform="rotate(-90 93.1 103.4)">+</text>
<text x="103" y="102.9" transform="rotate(-90 103 102.9)">-</text>
<text x="142.6" y="103.4" transform="rotate(-90 142.6 103.4)">+</text>
<text x="152.6" y="102.9" transform="rotate(-90 152.6 102.9)">-</text>
<text x="190.9" y="103.4" transform="rotate(-90 190.9 103.4)">+</text>
<text x="200.8" y="102.9" transform="rotate(-90 200.8 102.9)">-</text>
</g>
<g font-size="1.6" fill="#000080">
<text x="79.8" y="69.3">C20</text>
<text x="110.2" y="69.3">C22</text>
<text x="144.5" y="69.3">C24</text>
<text x="227.1" y="69.3">C29</text>
<text x="257.6" y="69.3">C31</text>
<text x="32.8" y="148">C36</text>
<text x="63.2" y="148">C38</text>
<text x="83.6" y="148">C39</text>
<text x="114" y="148">C41</text>
<text x="133.1" y="148">C42</text>
<text x="148.3" y="149.3">C43</text>
<text x="163.6" y="148">C44</text>
<text x="181.4" y="148">C45</text>
<text x="196.6" y="148">C46</text>
<text x="211.8" y="148">C47</text>
</g>
</svg>
